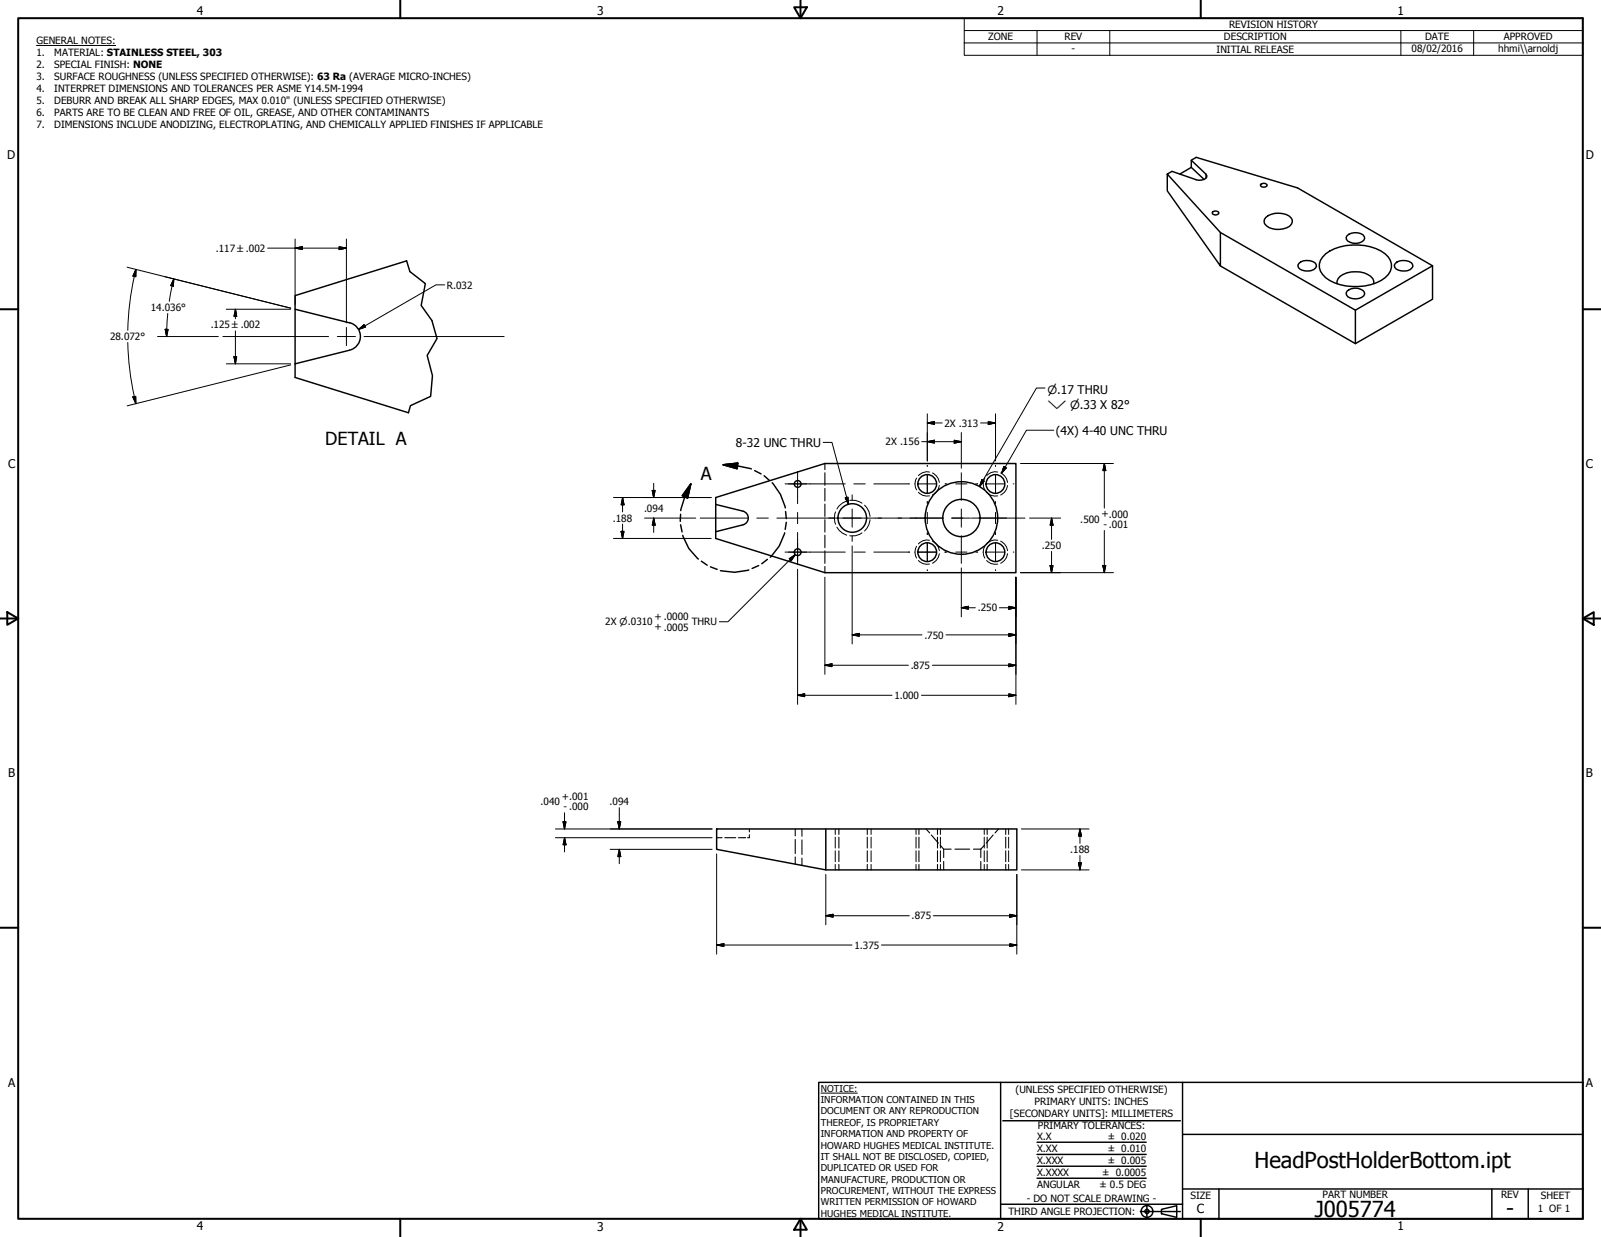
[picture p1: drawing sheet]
<svg xmlns="http://www.w3.org/2000/svg" width="559mm" height="432mm" viewBox="0 0 559 432" stroke-linecap="round" stroke-linejoin="round" font-family="sans-serif">
<!-- layer: Visible (ANSI) -->
<g fill="none" stroke="#000" stroke-width=".51">
<path d="M415.8 55.9l1.7-1 35.4 10.7 47.1 27.2-26.9 15.5-47.1-27.1M415.8 58.4l4.4 4.2M407.4 60.8v5.8l18.6 26.2v-11.6l-18.6-20.4 1.7-1 8.4 2.9a3.4 3.4 0 0 0 3.7-.9l-.3-1-5.1-4.9v2.5l-4 2.4M423.4 73.9a1.54 1.54 0 0 1 2 .4 1.26 1.26 0 0 1-1.1 .8 1.26 1.26 0 0 1-1.2-.9zM440.2 64.2a1.45 1.45 0 0 1 2.1 .4 1.26 1.26 0 0 1-1.2 .7 1.26 1.26 0 0 1-1.2-.8zM441.8 75.9a7.1 7.1 0 0 1 8.8 .1 2.18 2.18 0 0 1-1.5 3.5 6.8 6.8 0 0 1-7.7-1.4l-.1-1.5zM141.9 91.1l-38.9 12.1v23.8M453.3 92a4.4 4.4 0 0 1 6.1 .3 1.84 1.84 0 0 1-1.8 2.2 4.5 4.5 0 0 1-4.5-1.2l-.1-.7zM462.7 88.6a18.9 18.9 0 0 1 20.7 0 5 5 0 0 1 0 8.4 18.9 18.9 0 0 1-20.7 0 5 5 0 0 1 0-8.4zM466.7 99.1a3.2 3.2 0 0 1 2.1-3.3 8.9 8.9 0 0 1 10.4 1.5l.3 1.8M470.2 82.3a4.3 4.3 0 0 1 6 .3 1.77 1.77 0 0 1-1.7 2.2 4.2 4.2 0 0 1-4.5-1.2l-.2-.7zM487 92a4.4 4.4 0 0 1 6 .3 1.85 1.85 0 0 1-1.7 2.2 4.6 4.6 0 0 1-4.5-1.2l-.1-.7z"/>
<path d="M500 92.8v11.7l-26.9 15.5-47.1-27.2M103 107.9l19 4.8M122.1 112.7a4.9 4.9 0 0 1 3.7 4.7 4.9 4.9 0 0 1-3.7 4.8l-19.1 4.8M470.2 101.7a4.3 4.3 0 0 1 6 .3 1.77 1.77 0 0 1-1.7 2.1 4.2 4.2 0 0 1-4.5-1.2l-.2-.6zM473.1 108.3v11.7M103 127v4.8l39.6 12.3M249.8 176.1l9.5 2.3a2.44 2.44 0 0 1 1.9 2.4 2.44 2.44 0 0 1-1.9 2.4l-9.5 2.4M249.8 173.7l38.1-11.9h66.7v38.1h-66.7l-38.1-11.9zM250.1 289.4h38.1v14.3l-38.1-7.2zM288.2 289.4h66.7v14.3h-66.7"/>
<circle cx="278.4" cy="168.9" r="1.17"/>
<circle cx="323.6" cy="168.9" r="3.3"/>
<circle cx="347.4" cy="168.9" r="3.3"/>
<circle cx="278.4" cy="192.8" r="1.17"/>
<circle cx="297.5" cy="180.8" r="5"/>
<circle cx="323.6" cy="192.8" r="3.3"/>
<circle cx="335.6" cy="180.8" r="6.5"/>
<circle cx="335.6" cy="180.8" r="12.7"/>
<circle cx="347.4" cy="192.8" r="3.3"/>
</g>
<!-- layer: Hidden Narrow (ANSI) -->
<g fill="none" stroke="#000" stroke-width=".35">
<path d="M291.7 178.7a5.5 5.5 0 0 0 0 4.3M295.5 174.9l-1.4 .7-1.2 1-.8 1.1M296.6 174.7a5.5 5.5 0 0 1 4.3 .9M301.8 176.3a5.9 5.9 0 0 1 1.9 4M319.9 166.9a4 4 0 0 0 0 4.1M320.5 171.8a4 4 0 0 0 3.9 1.3M324.4 164.8a4 4 0 0 0-3.9 1.3M325.4 165.1a4.1 4.1 0 0 1 2.5 3.3M327.9 169.5a4.1 4.1 0 0 1-2.5 3.3M343.7 166.9a4 4 0 0 0 0 4.1M344.4 171.8a4 4 0 0 0 3.8 1.3M348.2 164.8a4 4 0 0 0-3.8 1.3"/>
<path d="M349.2 165.1a4.1 4.1 0 0 1 2.5 3.3M351.7 169.5a4.1 4.1 0 0 1-2.5 3.3M292.1 184l.8 1.1 1.2 1 1.4 .7M300.9 186a5.3 5.3 0 0 1-4.3 1M303.7 181.4a5.9 5.9 0 0 1-1.9 4M319.9 190.7a4 4 0 0 0 0 4.1M320.5 195.6a4 4 0 0 0 3.9 1.3M324.4 188.6a4 4 0 0 0-3.9 1.3M325.4 188.9a4.1 4.1 0 0 1 2.5 3.3M327.9 193.3a4.1 4.1 0 0 1-2.5 3.3M343.7 190.7a4 4 0 0 0 0 4.1M344.4 195.6a4 4 0 0 0 3.8 1.3"/>
<path d="M348.2 188.6a4 4 0 0 0-3.8 1.3M349.2 188.9a4.1 4.1 0 0 1 2.5 3.3M351.7 193.3a4.1 4.1 0 0 1-2.5 3.3M291.5 289.4v1.9M291.5 292.2v3.8M291.5 297v3.8M304 289.4v1.9M304 292.2v3.8M304 297v3.8M319.7 289.4v1.9M319.7 292.2v3.8M319.7 297v3.8"/>
<path d="M328.2 289.4v1.9M328.2 292.2v3.8M328.2 297v3.8M343.5 289.4v1.9M343.5 292.2v3.8M343.5 297v3.8M352 289.4v1.9M352 292.2v3.8M352 297v3.8M291.5 301.8v1.9M304 301.8v1.9M319.7 301.8v1.9"/>
<path d="M328.2 301.8v1.9M343.5 301.8v1.9M352 301.8v1.9"/>
</g>
<!-- layer: Hidden (ANSI) -->
<g fill="none" stroke="#000" stroke-width=".38">
<path d="M287.9 161.8v2.2M287.9 165v4.4M287.9 170.5v4.4M287.9 176v4.3M287.9 181.4v4.3M287.9 186.8v4.4M287.9 192.3v4.4M287.9 197.7v2.2M250.1 292.4h1.9M253 292.4h3.8M257.7 292.4h2.6M261.6 291.4v1h-.7"/>
<path d="M261.6 289.4v1M277.6 289.4v2.4M277.6 293.1v4.8M277.6 299.1v2.5M279.9 289.4v2.5M279.9 293.2v5.1M279.9 299.5v2.6M292.8 289.4v1.9M292.8 292.2v3.8M292.8 297v3.8M302.7 289.4v1.9M302.7 292.2v3.8"/>
<path d="M302.7 297v3.8M320.7 289.4v1.9M320.7 292.2v3.8M320.7 297v3.8M323.2 289.4l1.3 1.4M325.1 291.5l2.4 2.8M327.2 289.4v1.9M327.2 292.2v3.8M327.2 297v3.8M328.2 295l1.2 1.4M329.4 296.4h2.6M329.4 296.4v2.9"/>
<path d="M333.3 296.4h5.2M339.8 296.4h2.5M342.3 296.4v2.9M343.6 295l-1.3 1.4M344.6 289.4v1.9M344.6 292.2v3.8M344.6 297v3.8M346.6 291.5l-2.4 2.8M348.6 289.4l-1.3 1.4M351 289.4v1.9M351 292.2v3.8M351 297v3.8"/>
<path d="M292.8 301.8v1.9M302.7 301.8v1.9M320.7 301.8v1.9M327.2 301.8v1.9M329.4 300.7v3M342.3 300.7v3M344.6 301.8v1.9M351 301.8v1.9"/>
</g>
<!-- layer: Visible Narrow (ANSI) -->
<path d="M420.9 60.8v1.4" fill="none" stroke="#000" stroke-width=".38"/>
<!-- layer: Break Line (ANSI) -->
<path d="M141.9 91.1l1.2 3.7 5.4 4.2-1.5 7.6 3.7 5.3 1.8 6.3-3.4 5.9 1.8 7-.6 7.3-7 3.2-.7 2.5" fill="none" stroke="#000" stroke-width=".51"/>
<!-- layer: Detail Boundary (ANSI) -->
<g fill="none" stroke="#000" stroke-width=".51">
<path d="M237.6 179.5l-.2 2.5M241.1 168.9l-1.1 5-1.9-.9zM241.1 168.9l-2.1 4.5-1.4 4.8M252.4 162.2l5.1-.5-.2 1.9zM252.4 162.2l5 .4 4.9 1.1M263.4 164.3l2.2 1.1M266.7 166.1l1.8 1.6M269.5 168.5a17.6 17.6 0 0 1 4.6 8.8M274.2 178.6l.2 2.4M237.6 183.2l.5 2.5M238.3 186.9a16.2 16.2 0 0 0 5.5 8.2M244.8 195.9l2 1.4"/>
<path d="M248 197.9l2.3 .9M261.4 198.9a17.9 17.9 0 0 1-9.9 .3M264.8 197.4l-2.3 1M267.8 195.3l-1.9 1.5M273.9 186a17.5 17.5 0 0 1-5 8.5M274.4 182.3l-.3 2.5"/>
</g>
<path d="M241.1 168.9l-1.1 5zM241.1 168.9l-1.1 5-1.9-.9zM252.4 162.2l5.1-.5zM252.4 162.2l5.1-.5-.2 1.9z" fill="#000" stroke="#000" stroke-width=".51"/>
<!-- layer: Border (ANSI) -->
<g fill="none" stroke="#000" stroke-width=".7">
<path d="M6.3 6.3h546.1v419.1h-546.1zM139.7 0v6.3M277.2 2.5h4.4l-2.2 3.8zM279.4 0v6.3M419.1 0v6.3M0 107.9h6.3M552.4 107.9h6.4M0 215.9h6.3M2.5 213.7l3.8 2.2-3.8 2.2zM552.4 215.9l3.9-2.2v4.4zM552.4 215.9h6.4M0 323.8h6.3"/>
<path d="M552.4 323.8h6.4M139.7 425.4v6.4M279.4 425.4l2.2 3.9h-4.4zM279.4 425.4v6.4M419.1 425.4v6.4"/>
</g>
<!-- layer: Title (ANSI) -->
<g fill="none" stroke="#000" stroke-width=".51">
<path d="M285.8 377.8h266.6v47.6h-266.6zM349.2 377.8v47.6M412.7 377.8v47.6M350 391.2h62M361.9 398.7h38.1M412.7 396h139.7M361.9 411.3h38.1M361.9 407.1h38.1M361.9 403h38.1M412.7 415h139.7M425.4 415v10.4M520.7 415v10.4"/>
<path d="M533.4 415v10.4M349.2 420.4h63.5M398 422.9h14M400.3 420.6v4.6M405.4 422.1l5.3-1.2v4l-5.3-1.2z"/>
<circle cx="400.3" cy="422.9" r="2.06"/>
<circle cx="400.3" cy="422.9" r=".73"/>
</g>
<path d="M286.5 381.6h12.8" fill="none" stroke="#000" stroke-width=".35"/>
<!-- layer: Symbol (ANSI) -->
<g fill="none" stroke="#000" stroke-width=".35">
<path d="M12.7 15.9h27.7M336.5 10.7v-4.4h215.9v4.4M336.5 15h215.9M361.9 10.7v8.6M387.3 10.7v8.6M488.9 10.7v8.6M514.3 10.7v8.6M552.4 10.7h-215.9v4.3M552.4 10.7v8.6h-215.9v-4.3M364.7 135.4h-2.9l-19.9 34.5M287.3 154.4h3.1l5.8 21.7M367.8 150.2h-9.5l-8.7 15"/>
<path d="M295 173.8l1-.3 .2 2.6zM342.7 167.4l.8 .6-1.6 1.9zM350.4 162.8l.9 .5-1.7 1.9zM275.5 195l2.1-1.4-1.4 2.1zM277.6 193.6l-23.5 23.4h-3"/>
</g>
<!-- layer: Centerline (ANSI) -->
<g fill="none" stroke="#000" stroke-width=".35">
<path d="M274 168.9h21M278.4 164.6v11.2M278.4 178.9v3.9M298 168.9h4M305 168.9h12.4M320.5 168.9h6.3M323.7 162.5v.3M323.7 165.7v6.4M323.7 175.1v.7M323.7 178.9v3.9M329.8 168.9h.7M333.6 168.9h3.9"/>
<path d="M340.6 168.9h.6M344.3 168.9h6.3M347.5 162.5v.3M347.5 165.7v6.4M347.5 175.1v.7M347.5 178.9v3.9M353.6 168.9h.3M244.4 180.8h16.8M264.2 180.8h4M271.1 180.8h32.4M274 192.7h21M278.4 185.9v11.2"/>
<path d="M298 192.7h4M303.6 180.8h6.9M305 192.7h12.4M310.6 180.8h18.8M320.5 192.7h6.3M323.7 185.9v.7M323.7 189.5v6.4M323.7 198.9v.2M329.8 192.7h.7M332 180.8h6.7M333.6 192.7h3.9M339 180.8h18.8"/>
<path d="M340.6 192.7h.6M344.3 192.7h6.3M347.5 185.9v.7M347.5 189.5v6.4M347.5 198.9v.2M353.6 192.7h.3"/>
</g>
<!-- layer: Symbol (ANSI) -->
<path d="M295 173.8l1.2 2.3zM295 173.8l1-.3 .2 2.6zM342.7 167.4l-.8 2.5zM342.7 167.4l.8 .6-1.6 1.9zM350.4 162.8l-.8 2.4zM350.4 162.8l.9 .5-1.7 1.9zM277.6 193.6l-1.4 2.1zM275.5 195l2.1-1.4-1.4 2.1z" fill="#000" stroke="#000" stroke-width=".35"/>
<!-- layer: Center Mark (ANSI) -->
<g fill="none" stroke="#000" stroke-width=".35">
<path d="M77.8 117.5h36.9M117.7 117.5h6.4M120.9 114.3v6.3M127.1 117.5h48.9M275.2 168.9h6.4M297.4 172.7v2M297.4 177.7v6.3M323.7 162.5v.3M323.7 165.7v6.4M323.7 175.1v.2M335.5 165v9.7M335.5 177.7v6.3"/>
<path d="M347.5 162.5v.3M347.5 165.7v6.4M347.5 175.1v.2M275.2 192.7h6.4M278.4 189.5v6.4M297.4 187v2M317.2 192.7h.2M320.5 192.7h6.3M323.7 186.3v.3M323.7 189.5v6.4M323.7 198.9v.2M329.8 192.7h.3"/>
<path d="M335.5 187v9.7M347.5 186.3v.3M347.5 189.5v6.4M347.5 198.9v.2"/>
</g>
<!-- layer: Dimension (ANSI) -->
<g fill="none" stroke="#000" stroke-width=".35">
<path d="M44.4 93.3l57.1 14.3M47.4 94v2.6l-1-.2zM47.4 94l-1.9 10.5-.9 10.8M60.6 97.3l-.1 2.6-.9-.2zM60.6 97.3l-1.5 7.9M93.4 86.6h27.5M103 86.6l2.5-.5v1zM103 83.4v23M118.4 86.1l2.5 .5-2.5 .5zM120.9 83.4v29.3M155.2 99.4h-3.1l-26.9 15.6M44.6 119.6l.8 10.8 2 10.5"/>
<path d="M55 117.5h21.2M57.7 114.9l1 .1-.5 2.5zM58.2 115v2.5M58.6 109.4l-.4 5.5M79 107.9h22.4M82.2 107.9l.4 2.5h-.9zM82.2 107.9v3.4M82.2 115.5v11.5M125.2 115l1.9-1.7 .5 .9zM46.4 138.6l1-.2v2.5zM79 127h22.4M81.7 124.5h.9l-.4 2.5z"/>
<path d="M101.5 127.4l-57.1 14.3M321.7 154.2h13.8M323.7 147.6l2.4-.4v.9zM323.7 154.2l2.4-.5v1zM323.7 147.6h5.2M323.7 144.5v16.4M333.1 153.7l2.4 .5-2.4 .5zM335.5 151v12.4M342.3 147.6h5.2M344.9 147.2l2.6 .4-2.6 .5zM347.5 144.5v16.4M214.1 173.7h34.1"/>
<path d="M217.3 173.7l.5 2.5h-1zM217.3 173.7v5M227.6 171.2h1.1l-.5 2.5zM228.2 168.7v5M356.2 161.8h32.4M385.4 161.8l.6 2.5h-1.1zM385.4 161.8v15.6M214.1 188h34.1M216.8 185.5h1l-.5 2.5zM217.3 182.9v5.1M225 180.8h17.8M228.2 180.8l.5 2.5h-1.1z"/>
<path d="M228.2 180.8v5.1M278.4 198.7v47.2M297.4 190.6v2.1M297.4 192.8v32M335.5 198.2v17.1M356.2 199.9h32.4M359.3 180.8h10.9M366.5 197.4h1l-.5 2.5zM367 180.8l.5 2.5h-1zM367 180.8v7.5M367 192.5v7.4M384.9 197.4h1.1l-.6 2.5z"/>
<path d="M385.4 185.2v14.7M287.9 201.5v33.9M335.5 212.2l2.5-.6v1.1zM335.5 212.2h4.9M348.8 212.2h5.8M352.1 211.6l2.5 .6-2.5 .5zM354.6 201.5v44.4M287.9 232.2l2.5-.5v1zM287.9 232.2h29.2M297.4 221.6l2.5-.5v1zM297.4 221.6h24.4M325.4 232.2h29.2"/>
<path d="M330.2 221.6h24.4M352.1 221.1l2.5 .5-2.5 .5zM352.1 231.7l2.5 .5-2.5 .5zM278.4 242.7l2.5-.5v1zM278.4 242.7h32.9M321.6 242.7h33M352.1 242.2l2.5 .5-2.5 .5zM193.9 292.4h54.6M193.9 289.4h54.6M196.5 286.8h1l-.5 2.6zM197 292.4l.5 2.5h-1zM197 283.7v5.7"/>
<path d="M197 292.4v5M213 296.5h35.5M215.6 286.8h1.1l-.5 2.6zM216.2 296.5l.5 2.5h-1.1zM216.2 281.9v7.5M216.2 296.5v5M250.1 298.1v35M356.5 289.4h23.6M376.9 289.4l.5 2.4h-1zM376.9 289.4v5M376.9 298.6v5.1M288.2 319.7l2.6-.5v1z"/>
<path d="M288.2 319.7h29.2M288.2 305.2v17.6M325.8 319.7h29.1M352.4 319.2l2.5 .5-2.5 .5zM354.9 305.2v27.9M356.5 303.7h23.6M376.4 301.1h1l-.5 2.6zM250.1 329.9l2.6-.5v1zM250.1 329.9h47.3M307.7 329.9h47.2M352.4 329.4l2.5 .5-2.5 .5z"/>
</g>
<g fill="#000" stroke="#000" stroke-width=".35">
<path d="M47.4 94v2.6zM47.4 94v2.6l-1-.2zM60.6 97.3l-.1 2.6zM60.6 97.3l-.1 2.6-.9-.2zM103 86.6l2.5-.5zM103 86.6l2.5-.5v1zM118.4 87.1l2.5-.5zM118.4 86.1l2.5 .5-2.5 .5zM57.7 114.9l.5 2.6zM57.7 114.9l1 .1-.5 2.5zM82.2 107.9l.4 2.5zM82.2 107.9l.4 2.5h-.9z"/>
<path d="M125.2 115l1.9-1.7zM125.2 115l1.9-1.7 .5 .9zM46.4 138.6l1 2.3zM46.4 138.6l1-.2v2.5zM81.7 124.5l.5 2.5zM81.7 124.5h.9l-.4 2.5zM323.7 147.6l2.4-.4zM323.7 147.6l2.4-.4v.9zM323.7 154.2l2.4-.5zM323.7 154.2l2.4-.5v1zM333.1 154.7l2.4-.5zM333.1 153.7l2.4 .5-2.4 .5z"/>
<path d="M344.9 148.1l2.6-.5zM344.9 147.2l2.6 .4-2.6 .5zM217.3 173.7l.5 2.5zM217.3 173.7l.5 2.5h-1zM227.6 171.2l.6 2.5zM227.6 171.2h1.1l-.5 2.5zM385.4 161.8l.6 2.5zM385.4 161.8l.6 2.5h-1.1zM216.8 185.5l.5 2.5zM216.8 185.5h1l-.5 2.5zM228.2 180.8l.5 2.5zM228.2 180.8l.5 2.5h-1.1z"/>
<path d="M366.5 197.4l.5 2.5zM366.5 197.4h1l-.5 2.5zM367 180.8l.5 2.5zM367 180.8l.5 2.5h-1zM384.9 197.4l.5 2.5zM384.9 197.4h1.1l-.6 2.5zM335.5 212.2l2.5-.6zM335.5 212.2l2.5-.6v1.1zM352.1 212.7l2.5-.5zM352.1 211.6l2.5 .6-2.5 .5zM287.9 232.2l2.5-.5zM287.9 232.2l2.5-.5v1z"/>
<path d="M297.4 221.6l2.5-.5zM297.4 221.6l2.5-.5v1zM352.1 222.1l2.5-.5zM352.1 221.1l2.5 .5-2.5 .5zM352.1 232.7l2.5-.5zM352.1 231.7l2.5 .5-2.5 .5zM278.4 242.7l2.5-.5zM278.4 242.7l2.5-.5v1zM352.1 243.2l2.5-.5zM352.1 242.2l2.5 .5-2.5 .5zM196.5 286.8l.5 2.6zM196.5 286.8h1l-.5 2.6z"/>
<path d="M197 292.4l.5 2.5zM197 292.4l.5 2.5h-1zM215.6 286.8l.6 2.6zM215.6 286.8h1.1l-.5 2.6zM216.2 296.5l.5 2.5zM216.2 296.5l.5 2.5h-1.1zM376.9 289.4l.5 2.4zM376.9 289.4l.5 2.4h-1zM288.2 319.7l2.6-.5zM288.2 319.7l2.6-.5v1zM376.4 301.1l.5 2.6zM376.4 301.1h1l-.5 2.6z"/>
<path d="M250.1 329.9l2.6-.5zM250.1 329.9l2.6-.5v1zM352.4 320.2l2.5-.5zM352.4 319.2l2.5 .5-2.5 .5zM352.4 330.4l2.5-.5zM352.4 329.4l2.5 .5-2.5 .5z"/>
</g>
<g font-size="7.7">
<text x="437.8" y="407.7">HeadPostHolderBottom.ipt</text>
<text x="458.9" y="424.8">J005774</text>
<text x="525.7" y="424.4">-</text>
</g>
<g font-size="6.3">
<text x="113.5" y="155.2">DETAIL A</text>
<text x="244.6" y="167.4">A</text>
</g>
<text font-size="4.4" x="417.8" y="423.5">C</text>
<g font-size="4.2">
<text x="68.7" y="5.3">4</text>
<text x="208.4" y="5.3">3</text>
<text x="348.1" y="5.3">2</text>
<text x="487.8" y="5.3">1</text>
<text x="2.5" y="55.5">D</text>
<text x="553.5" y="55.5">D</text>
<text x="256.9" y="156">8-32 UNC THRU</text>
<text x="368.6" y="151.7">(4X) 4-40 UNC THRU</text>
<text x="2.8" y="163.4">C</text>
<text x="553.5" y="163.4">C</text>
<text x="2.9" y="271.4">B</text>
<text x="553.5" y="271.4">B</text>
<text x="2.8" y="379.3">A</text>
<text x="553.5" y="379.3">A</text>
<text x="68.7" y="429.5">4</text>
<text x="208.4" y="429.6">3</text>
<text x="348.1" y="429.6">2</text>
<text x="487.8" y="429.5">1</text>
</g>
<g font-size="4">
<text x="365.6" y="137.6">⌀.17 THRU</text>
<text x="365.6" y="142.9">⌵ ⌀.33 X 82°</text>
</g>
<g font-size="3.5">
<text x="429" y="9.8">REVISION HISTORY</text>
<text x="12.7" y="15.3">GENERAL NOTES:</text>
<text x="344.9" y="14.1">ZONE</text>
<text x="371.5" y="14.1">REV</text>
<text x="427.2" y="14.1">DESCRIPTION</text>
<text x="497.4" y="14.1">DATE</text>
<text x="524.9" y="14.1">APPROVED</text>
<text x="12.7" y="19.5">1.</text>
<text x="12.7" y="23.7">2.</text>
<text x="18.9" y="19.5">MATERIAL: STAINLESS STEEL, 303</text>
<text x="18.9" y="23.7">SPECIAL FINISH: NONE</text>
<text x="374" y="18.3">-</text>
<text x="424.6" y="18.4">INITIAL RELEASE</text>
<text x="492.7" y="18.2">08/02/2016</text>
<text x="522.9" y="18.1">hhmi\\arnoldj</text>
<text x="12.7" y="27.8">3.</text>
<text x="18.9" y="27.8">SURFACE ROUGHNESS (UNLESS SPECIFIED OTHERWISE): 63 Ra (AVERAGE MICRO-INCHES)</text>
<text x="12.7" y="32">4.</text>
<text x="18.9" y="32">INTERPRET DIMENSIONS AND TOLERANCES PER ASME Y14.5M-1994</text>
<text x="12.7" y="36.2">5.</text>
<text x="12.7" y="40.4">6.</text>
<text x="18.9" y="36.2">DEBURR AND BREAK ALL SHARP EDGES, MAX 0.010&quot; (UNLESS SPECIFIED OTHERWISE)</text>
<text x="18.9" y="40.4">PARTS ARE TO BE CLEAN AND FREE OF OIL, GREASE, AND OTHER CONTAMINANTS</text>
<text x="12.7" y="44.6">7.</text>
<text x="18.9" y="44.6">DIMENSIONS INCLUDE ANODIZING, ELECTROPLATING, AND CHEMICALLY APPLIED FINISHES IF APPLICABLE</text>
<text x="75.3" y="87.9">.117 ±.002</text>
<text x="156" y="100.7">R.032</text>
<text x="52.6" y="108.6">14.036°</text>
<text x="38.4" y="118.7">28.072°</text>
<text x="73.5" y="114.6">.125 ±.002</text>
<text x="329.6" y="148.9">2X .313</text>
<text x="309.1" y="155.4">2X .156</text>
<text x="224.8" y="178.6">.094</text>
<text x="213.9" y="182.1">.188</text>
<text x="377.1" y="182.6">.500</text>
<text x="384.5" y="180.6">+.000</text>
<text x="385.1" y="184.1">- .001</text>
<text x="363.7" y="191.6">.250</text>
<text x="341.2" y="213.4">.250</text>
<text x="211.3" y="218.3">2X ⌀.0310</text>
<text x="228.5" y="219.8">+ .0005</text>
<text x="228.5" y="216.4">+ .0000</text>
<text x="241.4" y="218.3">THRU</text>
<text x="322.6" y="222.9">.750</text>
<text x="317.9" y="233.5">.875</text>
<text x="312.2" y="244">1.000</text>
<text x="188.7" y="281.1">.040</text>
<text x="196.1" y="279.1">+.001</text>
<text x="212.8" y="281.1">.094</text>
<text x="196.7" y="282.7">- .000</text>
<text x="373.5" y="297.8">.188</text>
<text x="318.2" y="320.9">.875</text>
<text x="298.2" y="331.2">1.375</text>
<text x="354.5" y="381.6">(UNLESS SPECIFIED OTHERWISE)</text>
<text x="352.5" y="390">[SECONDARY UNITS]: MILLIMETERS</text>
<text x="361.1" y="385.8">PRIMARY UNITS: INCHES</text>
<text x="362.3" y="394.1">PRIMARY TOLERANCES:</text>
<text x="361.9" y="397.9">X.X</text>
<text x="386.7" y="398">± 0.020</text>
<text x="361.9" y="402.1">X.XX</text>
<text x="361.9" y="406.3">X.XXX</text>
<text x="386.7" y="402.1">± 0.010</text>
<text x="386.7" y="406.3">± 0.005</text>
<text x="361.9" y="410.5">X.XXXX</text>
<text x="384.7" y="410.5">± 0.0005</text>
<text x="358.4" y="419.7">- DO NOT SCALE DRAWING -</text>
<text x="361.9" y="414.6">ANGULAR</text>
<text x="383.8" y="414.7">± 0.5 DEG</text>
<text x="415.5" y="418.4">SIZE</text>
<text x="461.6" y="418.3">PART NUMBER</text>
<text x="523.9" y="418.3">REV</text>
<text x="537.8" y="418.4">SHEET</text>
<text x="352" y="424.2">THIRD ANGLE PROJECTION:</text>
<text x="536.7" y="423.2">1 OF 1</text>
</g>
<g font-size="3.3">
<text x="286.5" y="381.1">NOTICE:</text>
<text x="286.5" y="385">INFORMATION CONTAINED IN THIS</text>
<text x="286.5" y="389">DOCUMENT OR ANY REPRODUCTION</text>
<text x="286.5" y="392.9">THEREOF, IS PROPRIETARY</text>
<text x="286.5" y="396.9">INFORMATION AND PROPERTY OF</text>
<text x="286.5" y="400.9">HOWARD HUGHES MEDICAL INSTITUTE.</text>
<text x="286.5" y="404.9">IT SHALL NOT BE DISCLOSED, COPIED,</text>
<text x="286.5" y="408.9">DUPLICATED OR USED FOR</text>
<text x="286.5" y="412.8">MANUFACTURE, PRODUCTION OR</text>
<text x="286.5" y="416.8">PROCUREMENT, WITHOUT THE EXPRESS</text>
<text x="286.5" y="420.8">WRITTEN PERMISSION OF HOWARD</text>
<text x="286.5" y="424.8">HUGHES MEDICAL INSTITUTE.</text>
</g>
</svg>
